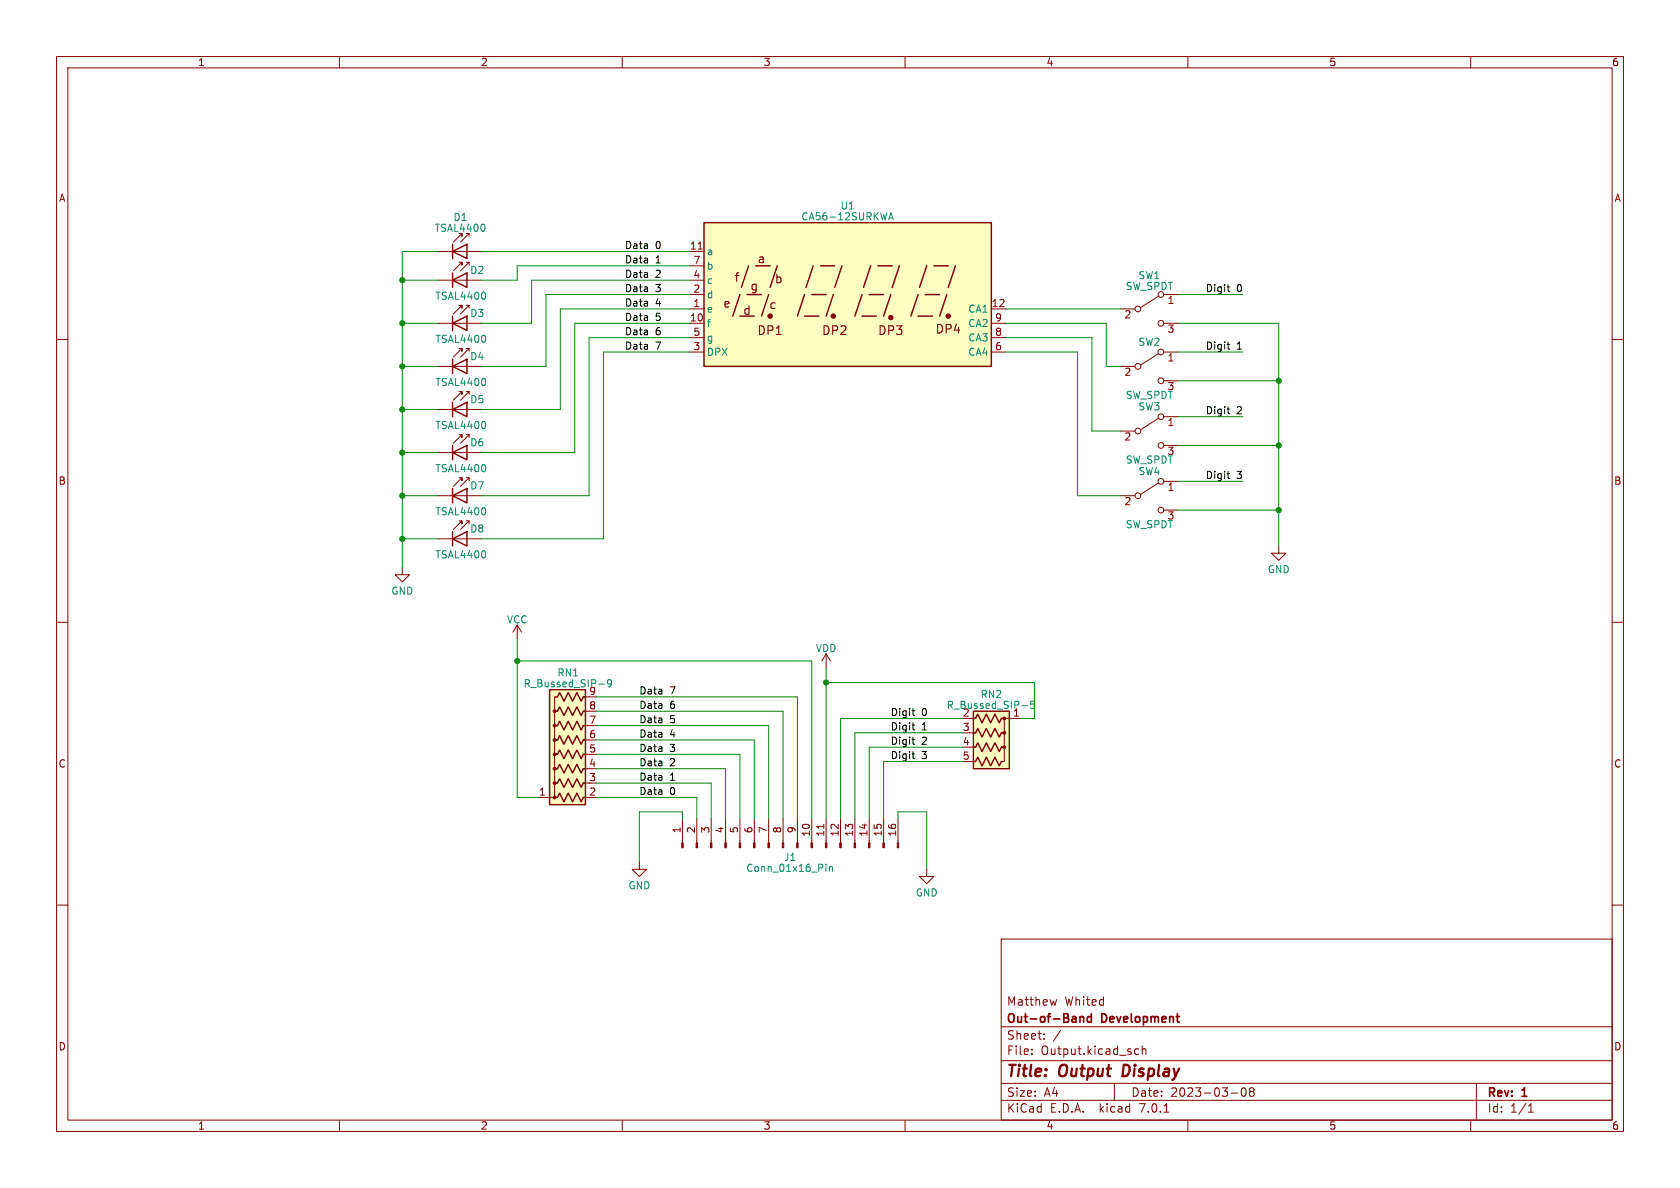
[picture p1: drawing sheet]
<svg xmlns="http://www.w3.org/2000/svg" width="297mm" height="210mm" viewBox="0 0 297 210" stroke-linecap="round" stroke-linejoin="round" font-family="sans-serif">
<g fill="none" stroke="#840000" stroke-width=".18">
<path d="M10 10h277v190h-277zM12 12h273v186h-273zM60 10v2M110 10v2M160 10v2M210 10v2M260 10v2M10 60h2M77.5 57.2h7.6M77.5 49.5h7.6M77.5 44.5h7.6M81.2 54h.5v.5v-.5l-1.6 1.5"/>
<path d="M81.2 46.4h.5v.5v-.5l-1.6 1.5M81.2 41.3h.5v.5v-.5l-1.6 1.5M82.4 54h.5M82.4 46.4h.5M82.9 54.5v-.5l-1.5 1.5M82.9 46.9v-.5l-1.5 1.5M82.9 41.8v-.5l-1.5 1.5M121.9 57.2h2.6M121.9 49.5h2.6M121.9 44.5h2.6M121.9 52.1h2.6M121.9 54.6h2.6"/>
<path d="M121.9 59.7h2.6M121.9 47h2.6M123.4 44h.8M175.3 57.2h2.5M175.3 54.6h2.5M175.3 59.7h2.5M198.1 54.6h2.6M204.9 52.3l-3.2 2.1M205.7 57.2h2.6M205.7 52.1h2.6M285 60h2M77.5 72.4h7.6"/>
<path d="M77.5 64.8h7.6M81.2 69.2h.5v.5v-.5l-1.6 1.5M81.2 61.6h.5v.5v-.5l-1.6 1.5M81.2 76.8h.5v.5v-.5l-1.6 1.6M82.4 69.2h.5M82.4 61.6h.5M82.4 76.8h.5M82.9 69.7v-.5l-1.5 1.5M82.9 62.1v-.5l-1.5 1.5M82.9 77.3v-.5l-1.5 1.6M121.9 62.2h2.6M175.3 62.2h2.5"/>
<path d="M198.1 64.8h2.6M198.1 76.2h2.6M204.9 73.9l-3.2 2M204.9 62.5l-3.2 2M205.7 73.7h2.6M205.7 78.7h2.6M205.7 62.2h2.6M205.7 67.3h2.6M77.5 80h7.6M77.5 87.6h7.6M77.5 95.3h7.6M81.2 84.5h.5v.5v-.5l-1.6 1.5"/>
<path d="M81.2 92.1h.5v.5v-.5l-1.6 1.5M82.4 84.5h.5M82.4 92.1h.5M82.9 85v-.5l-1.5 1.5M82.9 92.6v-.5l-1.5 1.5M198.1 87.6h2.6M204.9 85.3l-3.2 2.1M205.7 85.1h2.6M205.7 90.2h2.6M226.1 96.5v1.3h1.2l-1.2 1.3-1.3-1.3h1.3M10 110h2M71.1 100.3v1.3h1.3l-1.3 1.3-1.3-1.3h1.3"/>
<path d="M91.4 110.5l-.7 1.3M91.4 110.5v2.5M91.4 110.5l.8 1.3M146 115.6l-.7 1.2M146 115.6v2.5M146 115.6l.8 1.2M285 110h2M98.6 123.2h-.6v2.5h.6h-.6v2.6h.6h-.6v2.5h.6h-.6v2.6h.6h-.6v2.5h.6h-.6v2.5h.6h-.6v2.6h.6M103.1 138.4h1.3M103.1 135.9h1M103.1 133.4h1M103.1 130.8h1"/>
<path d="M103.1 128.3h1M103.1 125.7h1M103.1 123.2h1M171.4 127h1.1M171.4 129.5h1.1M171.4 132.1h1.1M171.4 134.6h1.1M177 127h.5v2.5h-.5h.5v2.6h-.5h.5v2.5h-.5M177.8 127h2.5M10 160h2M95.2 141h2.6M103.1 141h1"/>
<path d="M113 152.4v1.3h1.3l-1.3 1.2-1.2-1.2h1.2M120.6 144.8v4.2M123.2 144.8v4.2M125.7 144.8v4.2M128.3 144.8v4.2M130.8 144.8v4.2M133.3 144.8v4.2M135.9 144.8v4.2M138.4 144.8v4.2M141 144.8v4.2M143.5 144.8v4.2M145.6 145.7v.7"/>
<path d="M146 144.8v4.2M148.6 144.8v4.2M151.1 144.8v4.2M153.7 144.8v4.2M156.2 144.8v4.2M158.7 144.8v4.2M163.8 153.7v1.2h1.3l-1.3 1.3-1.2-1.3h1.2M285 160h2M177 166h108v32h-108zM186.8 176.7l-.3 1M60 198v2M110 198v2"/>
<path d="M160 198v2M177 194.5h108M177 191.5h108M177 187.5h108M177 181.5h108M182.4 186.3v.1M182.4 185.5v.1M184.6 183.6v.1M184.6 182.8v.1M197 191.5v3M200.7 186.3h.6M200.7 185.5h.6"/>
<path d="M201.9 185.5l.2-.1 .4 .1 .1 .9M201.9 184.9v1.5M205.8 196.6h.8M210 198v2M217.6 193.2h1.2M219.6 192.4l.2-.1a.81 .81 0 0 1 .6 .6 .81 .81 0 0 1-.3 .8l-.2 .1a.81 .81 0 0 1-.6-.6 .81 .81 0 0 1 .3-.8zM221.1 192.9l-.2-.2 .2-.4h.3l.3 .3-.3 .3M221.1 192.9l-.2 .3v.5l.2 .1h.3l.3-.3-.1-.4-.2-.2M221.1 192.9h.3M260 198v2M261 191.5v6.5M270.2 196.6h.9"/>
<path d="M270.2 195.5l.4-.4v1.5"/>
<circle cx="201.2" cy="54.6" r=".51"/>
<circle cx="205.2" cy="52.1" r=".51"/>
<circle cx="205.2" cy="57.2" r=".51"/>
<circle cx="201.2" cy="76.2" r=".51"/>
<circle cx="201.2" cy="64.8" r=".51"/>
<circle cx="205.2" cy="73.7" r=".51"/>
<circle cx="205.2" cy="78.7" r=".51"/>
<circle cx="205.2" cy="62.2" r=".51"/>
<circle cx="205.2" cy="67.3" r=".51"/>
<circle cx="201.2" cy="87.6" r=".51"/>
<circle cx="205.2" cy="90.2" r=".51"/>
<circle cx="205.2" cy="85.1" r=".51"/>
</g>
<path d="M190.9 179.7v1M190.9 179.8l.2-.1 .4 .1 .1 .9M192.9 179.8l-.4-.1-.3 .3v.4l.2 .2h.5M192.9 179.2v1.5" fill="none" stroke="#840000" stroke-width=".3"/>
<g fill="none" stroke="#840000" stroke-width=".25">
<path d="M124.5 39.4h50.8v25.4h-50.8zM80 57.2l2.5-1.3v2.5zM80 49.5l2.5-1.2v2.5zM80 44.5l2.5-1.3v2.5zM80 43.2v2.5M80 48.3v2.5M80 55.9v2.5M130.8 52.1l-1.3 3.8M130.8 55.9h2.5M132.1 52.1h2.5M132.3 47l-1.2 3.8M133.6 47h2.5"/>
<path d="M135.9 52.1l-1.3 3.8M137.4 47l-1.3 3.8M142.2 55.9h2.6M142.2 52.1l-1.2 3.8M143.5 52.1h2.5M143.8 47l-1.3 3.8M145 47h2.6M147.3 52.1l-1.3 3.8M148.8 47l-1.2 3.8M152.4 55.9h2.5M152.4 52.1l-1.3 3.8M153.7 52.1h2.5"/>
<path d="M153.9 47l-1.2 3.8M155.2 47h2.5M157.5 52.1l-1.3 3.8M159 47l-1.3 3.8M162.3 55.9h2.5M162.3 52.1l-1.3 3.8M163.6 52.1h2.5M163.8 47l-1.2 3.8M165.1 47h2.5M167.4 52.1l-1.3 3.8M168.9 47l-1.3 3.8M80 72.4l2.5-1.3v2.6z"/>
<path d="M80 64.8l2.5-1.3v2.5zM80 63.5v2.5M80 71.1v2.6M80 78.7v2.6M80 80l2.5-1.3v2.6zM80 87.6l2.5-1.2v2.5zM80 95.3l2.5-1.3v2.5zM80 86.4v2.5M80 94v2.5M97.2 121.9h6.3v20.3h-6.3zM98.3 138.4h.3l.3-.7 .8 1.5 .8-1.5 .7 1.5 .8-1.5 .7 1.5 .4-.8h.3M98.3 135.9h.3l.3-.8 .8 1.6 .8-1.6 .7 1.6 .8-1.6 .7 1.6 .4-.8h.3"/>
<path d="M98.3 133.4h.3l.3-.8 .8 1.5 .8-1.5 .7 1.5 .8-1.5 .7 1.5 .4-.7h.3M98.3 130.8h.3l.3-.8 .8 1.6 .8-1.6 .7 1.6 .8-1.6 .7 1.6 .4-.8h.3M98.3 128.3h.3l.3-.8 .8 1.5 .8-1.5 .7 1.5 .8-1.5 .7 1.5 .4-.7h.3M98.3 125.7h.3l.3-.7 .8 1.5 .8-1.5 .7 1.5 .8-1.5 .7 1.5 .4-.8h.3M98.3 123.2h.3l.3-.8 .8 1.6 .8-1.6 .7 1.6 .8-1.6 .7 1.6 .4-.8h.3M172.1 125.7h6.3v10.2h-6.3zM172.2 127h.3l.3-.8 .8 1.6 .8-1.6 .7 1.6 .8-1.6 .8 1.6 .3-.8h.3M172.2 129.5h.3l.3-.7 .8 1.5 .8-1.5 .7 1.5 .8-1.5 .8 1.5 .3-.8h.3M172.2 132.1h.3l.3-.8 .8 1.5 .8-1.5 .7 1.5 .8-1.5 .8 1.5 .3-.7h.3M172.2 134.6h.3l.3-.7 .8 1.5 .8-1.5 .7 1.5 .8-1.5 .8 1.5 .3-.8h.3M98.3 141h.3l.3-.8 .8 1.5 .8-1.5 .7 1.5 .8-1.5 .7 1.5 .4-.7h.3"/>
</g>
<g fill="none" stroke="#008484" stroke-width=".18">
<path d="M85.7 39.9v.8M157.1 38.9l.4-1.3 .4 1.3M157.2 38.5h.6M85.8 59.5v.8M85.8 51.9v.8M85.8 67.1v.8M85.8 74.7v.8M85.8 82.4v.7M85.8 90v.8M85.8 97.6v.8M105.9 120.9h.9M108.1 120.7l-.2 .2h-.3l-.2-.2 .1-.5 .4-.1 .1 .2a.84 .84 0 0 1-.3 1.1h-.2"/>
<path d="M180.7 124.7h.9M182.8 124h-.6v.6l.2-.2 .4 .1 .1 .2-.1 .4-.1 .1-.5-.1M146 152.8v.1M146 153.2v.8M146.6 153.2v.8M146.6 153.3l.2-.1 .3 .1 .1 .7"/>
</g>
<g fill="#ffffc2" stroke="#ffffc2" stroke-width=".18">
<path d="M97.2 121.9h6.3v20.3h-6.3z"/>
<path d="M124.5 39.4h50.8v25.4h-50.8z"/>
<path d="M172.1 125.7h6.3v10.2h-6.3z"/>
</g>
<g fill="#840000" stroke="#840000" stroke-width=".18">
<path d="M158.6 149h.3v.9h-.3z"/>
<path d="M156.1 149h.2v.9h-.2z"/>
<path d="M153.5 149h.3v.9h-.3z"/>
<path d="M151 149h.3v.9h-.3z"/>
<path d="M148.5 149h.2v.9h-.2z"/>
<path d="M145.9 149h.3v.9h-.3z"/>
<path d="M143.4 149h.2v.9h-.2z"/>
<path d="M140.8 149h.3v.9h-.3z"/>
<path d="M138.3 149h.3v.9h-.3z"/>
<path d="M135.8 149h.2v.9h-.2z"/>
<path d="M133.2 149h.3v.9h-.3z"/>
<path d="M130.7 149h.2v.9h-.2z"/>
<path d="M128.1 149h.3v.9h-.3z"/>
<path d="M125.6 149h.3v.9h-.3z"/>
<path d="M123.1 149h.2v.9h-.2z"/>
<path d="M120.5 149h.3v.9h-.3z"/>
<circle cx="98" cy="141" r=".25"/>
<circle cx="98" cy="138.4" r=".25"/>
<circle cx="98" cy="135.9" r=".25"/>
<circle cx="98" cy="133.3" r=".25"/>
<circle cx="98" cy="130.8" r=".25"/>
<circle cx="98" cy="128.3" r=".25"/>
<circle cx="98" cy="125.7" r=".25"/>
<circle cx="177.5" cy="127" r=".25"/>
<circle cx="177.5" cy="129.5" r=".25"/>
<circle cx="177.5" cy="132.1" r=".25"/>
</g>
<g fill="#840000" stroke="#840000" stroke-width=".25">
<circle cx="136.1" cy="55.9" r=".36"/>
<circle cx="147.3" cy="55.9" r=".36"/>
<circle cx="157.5" cy="56.1" r=".36"/>
<circle cx="167.6" cy="55.9" r=".36"/>
</g>
<g fill="none" stroke="#000" stroke-width=".18">
<path d="M216.9 50.7h.5M217.2 51.5l.2 .1M216.9 60.9h.5M216.9 72.3h.5M217.2 61.7h.2M217.2 73.1l.2 .1M216.9 83.7h.5M217.2 84.5l.2 .1M161.2 133.3h.5M161.2 130.7h.5M161.2 125.6h.5M161.2 128.2h.5"/>
<path d="M161.6 134.1h.1M161.6 131.6h.1M161.6 126.5h.1M161.6 129h.1"/>
</g>
<g fill="none" stroke="#008400" stroke-width=".18">
<path d="M71.1 57.2h6.4M71.1 49.5h6.4M77.5 44.5h-6.4v55.8M85.1 44.5h36.8M121.9 52.1h-25.4v12.7h-11.4M121.9 49.5h-27.9v7.7h-8.9M121.9 57.2h-20.3v22.8h-16.5M121.9 54.6h-22.8v17.8h-14M121.9 59.7h-17.8v27.9h-19M121.9 47h-30.5v2.5h-6.3M177.8 57.2h17.8v7.6h2.5M177.8 59.7h15.2v16.5h5.1"/>
<path d="M177.8 54.6h20.3M208.3 57.2h17.8v39.3M208.3 52.1h11.4M71.1 64.8h6.4M71.1 72.4h6.4M121.9 62.2h-15.2v33.1h-21.6M177.8 62.2h12.7v25.4h7.6M208.3 67.3h17.8M208.3 73.7h11.4M208.3 78.7h17.8M208.3 62.2h11.4M71.1 87.6h6.4"/>
<path d="M71.1 80h6.4M71.1 95.3h6.4M208.3 90.2h17.8M208.3 85.1h11.4M91.4 113v28h3.8M91.4 116.8h52.1v28M146 118.1v26.7M105.4 138.4h20.3v6.4M105.4 135.9h22.9v8.9M105.4 130.8h27.9v14M105.4 133.4h25.4v11.4M105.4 128.3h30.5v16.5"/>
<path d="M105.4 125.7h33v19.1M105.4 123.2h35.6v21.6M146 120.7h36.9v6.3h-2.6M170.2 127h-21.6v17.8M170.2 132.1h-16.5v12.7M170.2 129.5h-19.1v15.3M170.2 134.6h-14v10.2M105.4 141h17.8v3.8M120.6 144.8v-1.3h-7.6v8.9M158.7 144.8v-1.3h5.1v10.2"/>
</g>
<g fill="#008400" stroke="#008400" stroke-width=".18">
<circle cx="226.1" cy="67.3" r=".46"/>
<circle cx="226.1" cy="78.7" r=".46"/>
<circle cx="226.1" cy="90.2" r=".46"/>
<circle cx="71.1" cy="80" r=".46"/>
<circle cx="71.1" cy="72.4" r=".46"/>
<circle cx="71.1" cy="49.5" r=".46"/>
<circle cx="71.1" cy="57.2" r=".46"/>
<circle cx="71.1" cy="64.8" r=".46"/>
<circle cx="91.4" cy="116.8" r=".46"/>
<circle cx="71.1" cy="87.6" r=".46"/>
<circle cx="71.1" cy="95.3" r=".46"/>
<circle cx="146" cy="120.7" r=".46"/>
</g>
<g font-size="2.8" fill="#840000">
<text x="178" y="190.8">Title:</text>
<text x="187.4" y="190.8">Output</text>
<text x="199.2" y="190.8">Display</text>
</g>
<g font-size="2.1" fill="#840000">
<text x="133.8" y="46.7">a</text>
<text x="129.8" y="50">f</text>
<text x="132.6" y="51.5">g</text>
<text x="136.9" y="50.3">b</text>
<text x="127.8" y="54.6">e</text>
<text x="131.3" y="55.9">d</text>
<text x="133.8" y="59.4">DP1</text>
<text x="135.9" y="54.8">c</text>
<text x="145.2" y="59.4">DP2</text>
<text x="155.1" y="59.4">DP3</text>
<text x="165.3" y="59.2">DP4</text>
<text x="178" y="177.9">Matthew</text>
<text x="188.2" y="177.9">Whited</text>
<text x="178" y="183.9">Sheet:</text>
<text x="178" y="181.1">Out-of-Band</text>
<text x="186.2" y="183.9">/</text>
<text x="194.9" y="181.1">Development</text>
<text x="178" y="186.6">File:</text>
<text x="184" y="186.6">Output.kicad_sch</text>
<text x="178" y="196.8">KiCad</text>
<text x="178" y="194">Size:</text>
<text x="184.6" y="194">A4</text>
<text x="185.7" y="196.8">E.D.A.</text>
<text x="194.4" y="196.8">kicad</text>
<text x="200" y="194">Date:</text>
<text x="201.5" y="196.8">7.0.1</text>
<text x="206.9" y="194">2023-03-08</text>
<text x="263" y="194.2">Rev:</text>
<text x="263" y="196.8">Id:</text>
<text x="267" y="196.8">1/1</text>
<text x="269.2" y="194.2">1</text>
</g>
<g font-size="1.8" fill="#840000">
<text x="35" y="11.8">1</text>
<text x="85" y="11.8">2</text>
<text x="135" y="11.8">3</text>
<text x="185" y="11.8">4</text>
<text x="235" y="11.8">5</text>
<text x="285" y="11.8">6</text>
<text x="10.4" y="35.8">A</text>
<text x="285.4" y="35.8">A</text>
<text x="121.9" y="44.2">11</text>
<text x="122.5" y="46.7">7</text>
<text x="122.5" y="51.8">2</text>
<text x="122.5" y="49.3">4</text>
<text x="206.3" y="54">1</text>
<text x="121.9" y="56.9">10</text>
<text x="122.5" y="54.4">1</text>
<text x="122.5" y="59.4">5</text>
<text x="175.3" y="54.4">12</text>
<text x="175.9" y="59.4">8</text>
<text x="175.9" y="56.9">9</text>
<text x="198.7" y="56.5">2</text>
<text x="206.3" y="59.1">3</text>
<text x="122.5" y="62">3</text>
<text x="175.9" y="62">6</text>
<text x="206.3" y="64.1">1</text>
<text x="198.7" y="66.7">2</text>
<text x="206.3" y="75.6">1</text>
<text x="198.7" y="78.1">2</text>
<text x="10.3" y="85.8">B</text>
<text x="198.7" y="89.5">2</text>
<text x="206.3" y="87">1</text>
<text x="285.3" y="85.8">B</text>
<text x="104.1" y="125.5">8</text>
<text x="104.1" y="122.9">9</text>
<text x="104.1" y="130.6">6</text>
<text x="104.1" y="128">7</text>
<text x="170.1" y="129.3">3</text>
<text x="170.1" y="131.8">4</text>
<text x="179" y="126.7">1</text>
<text x="10.3" y="135.8">C</text>
<text x="104.1" y="135.6">4</text>
<text x="104.1" y="133.1">5</text>
<text x="170.1" y="134.4">5</text>
<text x="285.3" y="135.8">C</text>
<text x="95.2" y="140.7">1</text>
<text x="104.1" y="140.7">2</text>
<text x="104.1" y="138.2">3</text>
<text x="120.4" y="147.4" transform="rotate(-90 120.4 147.4)">1</text>
<text x="122.9" y="147.4" transform="rotate(-90 122.9 147.4)">2</text>
<text x="125.5" y="147.4" transform="rotate(-90 125.5 147.4)">3</text>
<text x="128" y="147.4" transform="rotate(-90 128 147.4)">4</text>
<text x="130.6" y="147.4" transform="rotate(-90 130.6 147.4)">5</text>
<text x="133.1" y="147.4" transform="rotate(-90 133.1 147.4)">6</text>
<text x="135.6" y="147.4" transform="rotate(-90 135.6 147.4)">7</text>
<text x="138.2" y="147.4" transform="rotate(-90 138.2 147.4)">8</text>
<text x="140.7" y="147.4" transform="rotate(-90 140.7 147.4)">9</text>
<text x="143.3" y="148" transform="rotate(-90 143.3 148)">10</text>
<text x="145.8" y="148" transform="rotate(-90 145.8 148)">11</text>
<text x="148.3" y="148" transform="rotate(-90 148.3 148)">12</text>
<text x="150.9" y="148" transform="rotate(-90 150.9 148)">13</text>
<text x="153.4" y="148" transform="rotate(-90 153.4 148)">14</text>
<text x="156" y="148" transform="rotate(-90 156 148)">15</text>
<text x="158.5" y="148" transform="rotate(-90 158.5 148)">16</text>
<text x="10.3" y="185.8">D</text>
<text x="285.3" y="185.8">D</text>
<text x="35" y="199.8">1</text>
<text x="85" y="199.8">2</text>
<text x="135" y="199.8">3</text>
<text x="185" y="199.8">4</text>
<text x="235" y="199.8">5</text>
<text x="285" y="199.8">6</text>
</g>
<g font-size="1.8" fill="#008484">
<text x="76.8" y="41.1">TSAL4400</text>
<text x="80.1" y="39.2">D1</text>
<text x="141.6" y="39.1">CA56-12SURKWA</text>
<text x="148.5" y="37.2">U1</text>
<text x="125" y="45.3">a</text>
<text x="125" y="47.8">b</text>
<text x="76.9" y="53.1">TSAL4400</text>
<text x="83.1" y="48.6">D2</text>
<text x="125" y="52.9">d</text>
<text x="125" y="50.4">c</text>
<text x="199" y="51.4">SW_SPDT</text>
<text x="201.2" y="49.5">SW1</text>
<text x="83.1" y="56.2">D3</text>
<text x="125" y="55.4">e</text>
<text x="125" y="58">f</text>
<text x="171.1" y="55.4">CA1</text>
<text x="171.1" y="58">CA2</text>
<text x="76.9" y="60.8">TSAL4400</text>
<text x="83.1" y="63.8">D4</text>
<text x="125" y="63.1">DPX</text>
<text x="125" y="60.5">g</text>
<text x="171.1" y="63.1">CA4</text>
<text x="171.1" y="60.5">CA3</text>
<text x="201.2" y="61.3">SW2</text>
<text x="76.9" y="68.4">TSAL4400</text>
<text x="83.1" y="71.4">D5</text>
<text x="199" y="70.7">SW_SPDT</text>
<text x="206.3" y="69.2">3</text>
<text x="76.9" y="76">TSAL4400</text>
<text x="201.2" y="72.7">SW3</text>
<text x="76.9" y="83.6">TSAL4400</text>
<text x="83.1" y="79.1">D6</text>
<text x="199" y="82.1">SW_SPDT</text>
<text x="206.3" y="80.6">3</text>
<text x="83.1" y="86.7">D7</text>
<text x="201.2" y="84.1">SW4</text>
<text x="76.9" y="91.2">TSAL4400</text>
<text x="83.1" y="94.3">D8</text>
<text x="199" y="93.5">SW_SPDT</text>
<text x="206.3" y="92.1">3</text>
<text x="76.9" y="98.9">TSAL4400</text>
<text x="224.1" y="101.5">GND</text>
<text x="69.1" y="105.3">GND</text>
<text x="89.6" y="110.4">VCC</text>
<text x="98.5" y="119.7">RN1</text>
<text x="144.2" y="115.4">VDD</text>
<text x="92.5" y="121.7">R_Bussed_SIP-9</text>
<text x="167.3" y="125.5">R_Bussed_SIP-5</text>
<text x="173.3" y="123.5">RN2</text>
<text x="170.1" y="126.7">2</text>
<text x="131.9" y="154.3">Conn_01x16_Pin</text>
<text x="138.5" y="152.4">J1</text>
<text x="111" y="157.4">GND</text>
<text x="161.8" y="158.6">GND</text>
</g>
<g font-size="1.8">
<text x="110.5" y="46.6">Data</text>
<text x="110.5" y="44.1">Data</text>
<text x="115.9" y="46.6">1</text>
<text x="115.9" y="44.1">0</text>
<text x="110.5" y="51.7">Data</text>
<text x="110.5" y="49.2">Data</text>
<text x="115.9" y="51.7">3</text>
<text x="115.9" y="49.2">2</text>
<text x="213.1" y="51.7">Digit</text>
<text x="218.5" y="51.7">0</text>
<text x="110.5" y="54.3">Data</text>
<text x="110.5" y="56.8">Data</text>
<text x="110.5" y="59.3">Data</text>
<text x="115.9" y="54.3">4</text>
<text x="115.9" y="56.8">5</text>
<text x="115.9" y="59.3">6</text>
<text x="110.5" y="61.9">Data</text>
<text x="115.9" y="61.9">7</text>
<text x="213.1" y="61.9">Digit</text>
<text x="218.5" y="61.9">1</text>
<text x="213.1" y="73.3">Digit</text>
<text x="218.5" y="73.3">2</text>
<text x="213.1" y="84.7">Digit</text>
<text x="218.5" y="84.7">3</text>
<text x="113" y="122.8">Data</text>
<text x="113" y="125.4">Data</text>
<text x="118.4" y="122.8">7</text>
<text x="118.4" y="125.4">6</text>
<text x="113" y="130.5">Data</text>
<text x="113" y="127.9">Data</text>
<text x="118.4" y="130.5">4</text>
<text x="118.4" y="127.9">5</text>
<text x="157.5" y="131.7">Digit</text>
<text x="157.5" y="126.7">Digit</text>
<text x="157.5" y="129.2">Digit</text>
<text x="162.9" y="131.7">2</text>
<text x="162.9" y="126.7">0</text>
<text x="162.9" y="129.2">1</text>
<text x="113" y="133">Data</text>
<text x="113" y="135.5">Data</text>
<text x="118.4" y="133">3</text>
<text x="118.4" y="135.5">2</text>
<text x="157.5" y="134.3">Digit</text>
<text x="162.9" y="134.3">3</text>
<text x="113" y="138.1">Data</text>
<text x="113" y="140.6">Data</text>
<text x="118.4" y="138.1">1</text>
<text x="118.4" y="140.6">0</text>
</g>
</svg>
